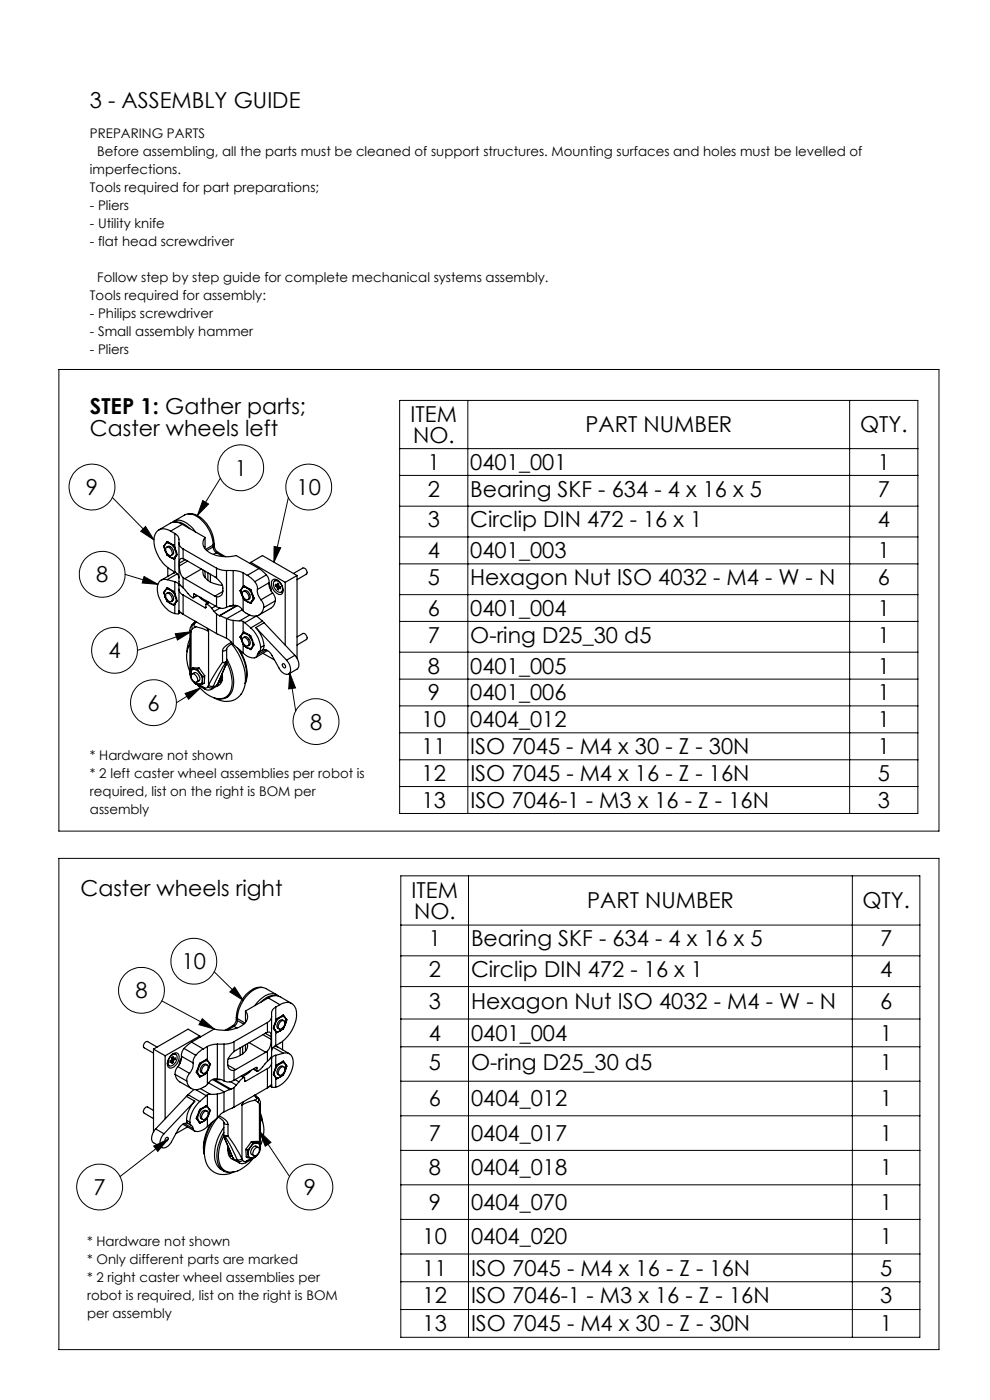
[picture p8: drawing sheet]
<svg xmlns="http://www.w3.org/2000/svg" width="210mm" height="297mm" viewBox="0 0 210 297" stroke-linecap="round" stroke-linejoin="round" font-family="sans-serif">
<g fill="none" stroke="#000" stroke-width=".25">
<path d="M34.7 115.9l.2 .4M34.8 115.9l.3 1M34.8 115.8l-.1 .1M35 115.6l-.3 .3M35.1 115.5a1.47 1.47 0 0 0 0 1.4M35.1 116.9a2.22 2.22 0 0 0 1 1.3M35.1 115.5l-.3 .4M35.1 116.9l.4 .9M35.1 115.4l.4-.5 1.4 .8M35.2 116.2a1.04 1.04 0 0 1 1.3 1.3 .57 .57 0 0 1-.5 .4 .57 .57 0 0 1-.5-.5l-.4-.6zM35.3 117.4l.2 .4M35.3 116.1a1.05 1.05 0 0 1 1.2 .1 1.05 1.05 0 0 1 .3 1.1l-.5 .5"/>
<path d="M35.5 117.8l.3 .2M35.5 117.8l.6 .4M35.5 117.8h.1M36.1 115.4a.7 .7 0 0 0-1 .1M36.1 115.4l.9 .9 .2 .4M36.1 115.4l.8 .3M36.1 115.4l-.6-.5-.4 .6M36.1 118.2l.8 .4M36.2 112.7a2.15 2.15 0 0 0-2.5-.3 2.15 2.15 0 0 0-1 2.3 7.9 7.9 0 0 0 4.4 6.7M36.2 112.7l.9 .5M36.4 118.4l.5 .2 .2-.2M36.5 110.8a2.41 2.41 0 0 1 3.3 .3l1.1 1 .6 .8"/>
<path d="M36.9 110.6l2.3-1.3a3.2 3.2 0 0 1 3.6 1.1 7.6 7.6 0 0 1 2.4 5.2M36.9 115.7l.2 .4M37 115.8l.2 .9M37 118.5l-.1 .1M37.1 113.2a1.42 1.42 0 0 1 .9 1.2v9.1l.2 .6 .6 .6M37.1 116.1l.5 1.5M37.1 113.2v2.9M37.1 118.4v3M37.1 110.8a3.7 3.7 0 0 1 3.2 1.3M37.2 116.7l.3 .5M37.2 116.7a1.47 1.47 0 0 1 0 1.4M37.2 118.1a.72 .72 0 0 1-1.1 .1"/>
<path d="M37.2 118.1l-.3 .5M37.6 117.6l-.5 .8M37.6 117.6l-.4 .5M38 115.2a1.42 1.42 0 0 0 .8 1.2M38.1 119.4v.6M38.7 111.2l-1.2-.4h-1l-2.8 1.6M38.7 111.2l-2.5 1.5M38.7 111.2l4.8 2.8M38.8 118.5l7.1 4.1M38.8 118.5h-.3l-.3 .2-.1 .7M38.8 116.4l7.1 4.1M38.8 116.4v2.1"/>
<path d="M39.3 118.7l-1.2 .7M39.8 119l-1.7 1M39.9 109a4.5 4.5 0 0 1 4.2 2.5 7.3 7.3 0 0 1 1.3 3.9M43.5 114a2.07 2.07 0 0 0 1 3.3 7.8 7.8 0 0 0 5.6 .6l4.8 2.7M43.5 114l-.1 2.2M45.2 116a1.6 1.6 0 0 0 .7 1.3M45.2 115.6v.4M45.2 115.6l-1.6 1M45.2 116l-1.3 .8M45.4 115.7a1.74 1.74 0 0 0 .9 1.5M45.4 115.4l-.2 .2M45.4 115.7l-.2 .3"/>
<path d="M45.4 115.4v.3M45.9 117.3l1.4 .8M45.9 117.3l-.6 .3M46.3 117.2l-.4 .1M46.3 117.2l1.5 .9M53.2 119.3l7.3 4.2M53.2 119.3l2.5-1.4 7.3 4.2M53.2 119.3l-.2 .3M34.7 125.7l.2 .4M34.8 125.6l-.1 .1M35 126.7l.6 .9 .5 .4M35 126.7l.5 .8"/>
<path d="M35.1 125.3a1.6 1.6 0 0 0-.1 1.4M35.1 125.3a1.05 1.05 0 0 0-.1 1.4M35.2 126a.78 .78 0 0 1 1.2 .6 .55 .55 0 0 1 .1 .7 .55 .55 0 0 1-.7 .2 1.3 1.3 0 0 1-.6-1.5zM35.3 127.2l.2 .4M35.3 125.9a1 1 0 0 1 1.1 .1 1 1 0 0 1 .4 .9l-.1 .5-.4 .2M35.5 123a1.57 1.57 0 0 0-2.1 1.7 5.7 5.7 0 0 0 3.7 5.5M35.5 123l1.6 .4M35.5 127.6l.3 .2M35.5 124.7l-.4 .6M35.5 127.5l.6 .5M35.5 127.6h.1M35.6 124.7l.5 .5"/>
<path d="M35.6 120.4v1.9M36.1 125.2l.8 .3M36.1 125.2l.7 .5 .4 .8M36.1 125.2a.7 .7 0 0 0-1 .1M36.1 128l.8 .4M36.5 128.2l.4 .2 .2-.2M36.9 125.5l.2 .4M36.9 125.5l-1.4-.8-.8 1M37 125.6l.2 .9M37 128.3l-.1 .1M37.1 121.4a1.42 1.42 0 0 1 .9 1.2M37.1 125.9l.5 1.6"/>
<path d="M37.1 123.4l.7 .4 .2 .3M37.1 123.4v2.5M37.1 128.2v2M37.1 121.4l-.4 .2M37.1 121.4l-.1 .1M37.2 126.5l.3 .5M37.2 126.5a1.47 1.47 0 0 1 0 1.4M37.2 127.9a.72 .72 0 0 1-1.1 .1M37.2 127.9l-.3 .5M37.3 121.5l-3.1 1.6M37.6 127.5l-.5 .7M37.6 127.5l-.4 .4"/>
<path d="M37.6 121.7l-2.1 1.3M38 125a1.32 1.32 0 0 0 .8 1.2M38 124.1v5.5M38 129.6l.8 .7M38 129.8l-.1 .4h-.8M38 129.6v.2M38.1 120a3.7 3.7 0 0 0 .7 2.5M38.1 129.7l-.1 .1M38.1 124l-.1 .1M38.3 129.9l-.4 .3M38.8 124.7l1.6 1.7 .5 .4 .2-.1M38.8 122.5l.4 .3"/>
<path d="M38.8 122.5v2.2M38.8 126.2v4.1M38.8 130.3l7.1 4.1M38.8 126.2l4.7 2.7M39.2 122.8l6.4 3.7M40.3 135.5l-.4 1.1-.2 1.7M40.3 136.7a6.1 6.1 0 0 0 0 5.9M40.3 136.6l-.4 .8M40.3 133.7l.2 .3M40.3 133.7v9.2M40.5 134v8.3M40.7 132.6l-.3 .5-.1 .6"/>
<path d="M40.8 133.4l-.3 .6M40.9 132.5l.6-.7-.8 .8M40.9 132.5l-.2 .3 .1 .6M40.9 132.5l-.2 .1M41.1 126.1v.6M41.2 126l-.1 .1M41.2 126l4.7 2.7M41.3 132.3l-.2 .4 .4 .3M41.3 132.3l-.4 .2M41.5 133l1.6 .4 1.1 .5M41.5 133l-.7 .4M41.6 131.9l-.3 .4"/>
<path d="M41.8 126.3l-.7 .4M41.8 126.4l-.8 .4M42.3 126.6l.6 .6 1.2 .7M42.5 126.7v.1M42.7 126.8l-.2 .1M42.7 120.7l-3.5 2.1M42.8 126.9l-.1 .1M43.1 120.9a2.51 2.51 0 0 0 1.8 2.7l2.3 .6M43.5 121.2v1.2M43.7 128.8l-.2 .1M43.9 128.1l-.2 .1v.6M43.9 128.1l1 .9"/>
<path d="M44 133.3l.2 .6M44.1 121.5v1.6M44.1 127.7v.2M44.2 127.7v.1M44.2 133.9v11.4M44.3 127.8l-.6 .3M44.4 127.8l-.5 .3M44.6 121.8v1.7M44.9 129l.5 .7M45.4 129.7l.5 .5M45.6 126.5l.3 .1M45.7 128.6l-.8 .4"/>
<path d="M45.9 120.5l1.3 .5h.8M45.9 122.6a2.68 2.68 0 0 1 1.1 3.7l-.4 .2-.7 .1M45.9 128.7l.2 .1a2.24 2.24 0 0 0 1.9 .1v-.1M45.9 134.4l2.1 1M45.9 130.2l.7 .4M45.9 120.5v2.1M45.9 126.6v2.1M45.9 130.2v4.2M46.6 130.6h.1M46.6 130.6l1.4 .6M46.6 129l-1.2 .7M47.2 138.1v2.4"/>
<path d="M47.3 125.5l-1.7 1M48 131.2h.1M48 135.4l1.5 1.3M48 121h1.5M48 121v7.8M48 131.2v4.2M48.1 139.8a7.8 7.8 0 0 1 .9 7.3 2.46 2.46 0 0 1-2.9 1.1M48.1 137.7l-.4 .4h-.5M48.1 137.7v2.8M48.1 131.2l1.4 .4M49.1 136.3l-1.3 .8-.5 .6-.1 .4M49.1 136.6a11.3 11.3 0 0 1 2.8 9.1 4 4 0 0 1-5.8 2.7l-.8-.4"/>
<path d="M49.3 136.5a1.87 1.87 0 0 0-1.2 1.2M49.5 121l.8 .1 1.3 .4M49.5 128.4a2.05 2.05 0 0 1 2.1 1.2M49.5 128.4l-1.5 .4M49.5 136.7l2.1 1.8M49.5 131.6l1.4 .1M49.5 121v7.4M49.5 131.6v5.1M50.2 128.5h-1.5M50.3 128.5l-3.7 2.1M50.3 137.4a9.1 9.1 0 0 1 1.7 7.5v.1a7.5 7.5 0 0 0-1.1-6.9l-.1-.3M50.9 131.7l.7 .1"/>
<path d="M50.9 125.3l.3 .7M50.9 135.1l.3 .6M51.1 125.2l-.2 .1M51.2 135v.5l.3 1.1M51.2 135l-.1 .5M51.2 135l-.3 .1M51.3 134.7l-.4 .4M51.3 136l.2 .6M51.3 126.3a2.28 2.28 0 0 0 1.1 1.3M51.3 124.8a1.55 1.55 0 0 0 0 1.5M51.3 124.8l-.2 .5 .2 1M51.3 126.3l.5 .8"/>
<path d="M51.3 134.4l-.1 .6M51.4 129.4l-3.3 1.8M51.5 125.6a1.04 1.04 0 0 1 1.3 1.3 .57 .57 0 0 1-.5 .4 .57 .57 0 0 1-.6-.5l-.3-.7zM51.5 135.4a.78 .78 0 0 1 1.2 .6 .56 .56 0 0 1 .1 .7 .56 .56 0 0 1-.7 .2 1.36 1.36 0 0 1-.6-1.5zM51.5 136.6l.6 .6 .7 .3M51.5 134.3l.5 .1M51.5 136.6a1.45 1.45 0 0 0 1.3 .9M51.6 124.5l-.7 .8M51.6 138.5a2.23 2.23 0 0 0 2.8 .8l.2-.4M51.6 131.8l.3 .3M51.6 121.5v3M51.6 131.8v2.5l.1-.2 .7 .3"/>
<path d="M51.6 124.5l.1-.3 1.5 .9M51.6 121.5l.9 .6M51.6 125.5a.94 .94 0 0 1 1 0 .94 .94 0 0 1 .5 .9l-.1 .5-.4 .3M51.6 135.3a.87 .87 0 0 1 1.4 .6l.1 .6-.5 .5M51.7 127.2l-.1-.4v2.8M51.7 137l-.1-.4v1.9M51.7 127.2l.3 .1M51.7 137l.3 .2M51.8 127.1l.6 .5M51.8 127.1l-.1 .1M51.8 136.9l-.1 .1M51.9 132.1l1.3 1.1"/>
<path d="M52 134.4a.62 .62 0 0 0-.8 .6M52 134.4a1.96 1.96 0 0 1 1.2 1M52 134.4l.6 .1M52.4 124.7l.8 .4M52.4 124.7l-.6-.4-.5 .5M52.4 124.7a.78 .78 0 0 0-1.1 .1M52.4 124.7l.9 1 .1 .4M52.4 127.6l.8 .3M52.5 122.1l1.5 1.3M52.8 137.5l.6 .1M52.8 137.6l.4 .2 .1-.2M52.9 134.7l.3 .7"/>
<path d="M52.9 134.7l.3 .2 .3 .8M53 130.5l-2.1 1.2M53.2 133.2a6.4 6.4 0 0 1 2.1 4.1M53.2 135.4l.3 .6 .1 1M53.2 135.4l.5 .6M53.2 125.1l.7 1.9-.7 1-.4-.2M53.2 125.2l.2 .9M53.3 127.9h-.1M53.4 126.1a1.55 1.55 0 0 1 0 1.4M53.4 127.5a.75 .75 0 0 1-1 .1M53.4 126.1l.5 .8M53.4 127.5l-.2 .4"/>
<path d="M53.6 137v.5M53.6 137a.62 .62 0 0 1-.8 .5M53.8 136.4l.1 .4-.3 .4M53.8 136.3l-.2 .7M53.9 126.9l-.5 .6M54 123.4a2.3 2.3 0 0 1 .6 1.7M54.3 133.1a6.6 6.6 0 0 1 1.7 3.8M54.3 133.1l6.5 6.9M54.6 125.1a2.77 2.77 0 0 0 .8 2.1M54.9 120.6l1.6 1.4M54.9 138.3l-.3 .6M54.9 120.6l-2.4 1.5"/>
<path d="M55.3 137.3l-.1 .6-.3 .4M55.4 127.2a1.96 1.96 0 0 1 .5 1.7M55.6 137.9a1.6 1.6 0 0 1 2.1 1.2l1.5 2.6a1.54 1.54 0 0 0 2.2 1.1 2.34 2.34 0 0 0-.6-2.8M55.6 137.9l-.7 .4M55.7 131.8l.3 .3M55.7 131.8l-2.5 1.4M55.7 131.8l-1.3-1.1-2.5 1.4M55.8 138.6l2.4 1.4M55.9 128.9a2.05 2.05 0 0 1-1.3 1.7 2.05 2.05 0 0 1-2.1-.4l-.9-.6M56 136.9l-.1 .6-.3 .4M56 136.9l-.7 .4M56 132.1l-1.7 1"/>
<path d="M56 132.1l6.5 6.9M56.4 137.9l-1.8 1M56.5 122a2.44 2.44 0 0 1 .6 1.6M56.5 122l-2.5 1.4M56.8 138l-2.6 1.5M57 123.8l.6 1.6M57.1 123.6a2.77 2.77 0 0 0 .7 2.2M57.1 123.6l-2.5 1.5M57.4 124.7v.5M57.5 125.3v.1M57.7 123.1a1.07 1.07 0 0 1 1.7 .4 1.93 1.93 0 0 1 .4 2.5 1.82 1.82 0 0 1-2.2-1.6v-.9zM57.8 125.8a2.27 2.27 0 0 1 .6 1.7"/>
<path d="M57.8 125.8l-2.4 1.4M58.2 123.3a1.4 1.4 0 0 1 1.7 1.4 .68 .68 0 0 1-.3 .9 .68 .68 0 0 1-.9-.3 1.66 1.66 0 0 1-.5-2zM58.4 127.5l-.2 .7-.5 .6-2.7 1.7M58.4 124.3l.3 .2M58.4 127.5l-2.5 1.4M58.7 124.5l.1 .1M58.7 124.1l-.3-.1v.3M58.8 124.1v-.3l.3 .1 .1 .5M58.8 124.1h-.1M58.8 124.1l.3-.1-.4 .1M58.8 124.6v.4M59 123.2l-.4-.1-.3 .1"/>
<path d="M59.1 124.3l-.4 .2M59.1 124.7v.4l-.3-.1M59.1 124.1l-.7 .2M59.2 124.7h-.1M59.2 124.7l.2-.2-.3 .2M59.2 124.4l-.4 .2M59.2 124.4l.3 .2v.3l-.3-.2M59.3 124.5l-.5 .5M60.1 125.1l-.4 .5M60.5 123.5v13.4M62.2 121.7l2-1.2a.88 .88 0 0 1 .8 1.3l-2 1.2M62.5 139a2.21 2.21 0 0 1 .5 3l-1.8 1"/>
<path d="M62.5 139l-1.7 1M63 135.1l1.2-.7a.84 .84 0 0 1 .8 1.3l-2 1.1M63 122.1l-2.5 1.4M63 122.1v17.5M40.3 142.9a2.61 2.61 0 0 0 1.3 2.2M40.3 142.9l.2 .3M40.5 142.8v.6M40.5 142.8v.7M40.6 143.1a1.05 1.05 0 0 1 1.3 1.3 .56 .56 0 0 1-.5 .4 .56 .56 0 0 1-.5-.5l-.4-.7zM40.6 141.9l.6 .1M40.6 141.9l-.1 .9M40.7 143a1.04 1.04 0 0 1 1.2-.1 1.04 1.04 0 0 1 .5 1l-.1 .5-.6 .3"/>
<path d="M40.9 141.7h1.3l1.2 1.7M41 141.7l-.4 .2M41.2 142a.73 .73 0 0 0-.7 .8M41.2 142a1.68 1.68 0 0 1 1.2 .8M41.3 144.7l.5 .4 .4 .1-.5-.1zM41.4 144.8l.2 .3M41.6 145.1l1.8 1.1M41.9 141.9l.5 .9M41.9 141.9l-.7 .1M42.1 145.2l1.2 .6M42.3 141.7l-.4 .2M42.4 142.8l.3 .6 .2 1"/>
<path d="M42.4 142.8l.7 .7M42.9 144.4l.1 .7M42.9 144.4a.68 .68 0 0 1-.7 .8M43 145.1l-.8 .1M43.1 143.5l-.2 .9M43.3 145.8l.1 .4M43.3 144.9l-.3 .2M43.4 146.2l.7 .2 .7-.1M43.4 143.4l-.3 .1M43.4 143.4l-.2 1.6M44.1 145.7a.51 .51 0 0 1-.8 .1M44.1 145.7a.86 .86 0 0 0 1 .2"/>
<path d="M44.2 145.3a.86 .86 0 0 0 1.1 .3M44.2 145.3l-.1 .4M45.1 145.9l-.3 .4M45.3 145.6l-.2 .3M46 145.6l-1.2 .7M46.1 145.3l-.1 .1M46.1 145.3l-1 .6M46.1 145.2l-.1 .2M46.1 145.2l.1 .1M46.1 145.2v.1M46.2 145.3l-.3 .3M46.2 145.3l-.2 .1"/>
<path d="M46.8 144.7l-.4 .1M46.8 144.1l-.2 .1M47 143.3l.1 .2M47.1 143v.3l-.1-.1M47.1 142.9a2.08 2.08 0 0 1-1.1 2.7M47.1 144.3l-.8 .6M47.1 143.5l-.3 .1M47.2 140.5l-1.4 2.2-1.6 2.6M47.2 140.5h.7M47.2 143.6l-.7 .8M47.2 143.5h-.1M47.9 140.4l-.7 .1"/>
<path d="M47.9 140.5l-1.3 2.2-1.3 2.9M47.9 140.4v.1M47.9 140.5a.37 .37 0 0 1-.1 .7l.1-.1M47.9 140.4l.2 .1M47.9 141.1l-1.8 4.2M48.1 140.5l-.2 .6M48.1 140.5a7.8 7.8 0 0 1 .7 6.4 2.72 2.72 0 0 1-4 .9l-1.3-.9-1.6-1.6M48.5 147.7l-.4 .3M60 140.8a.52 .52 0 0 1 .5 .3 .52 .52 0 0 1-.1 .6 .64 .64 0 0 1-.4-.9zM42.4 219.8l-2.5-1.5-7.3 4.3M42.4 219.8l-7.4 4.2M42.4 219.8l.1 .2"/>
<path d="M49.3 217.7h.3M49.3 217.7l-1.6 .9M49.6 217.7l-1.4 .8M49.6 217.7l.7 .4M50.1 216.2a1.88 1.88 0 0 1-.8 1.5M50.1 215.8l.2 .3M50.1 216.2l.2 .3M50.1 215.8v.4M50.3 216.5a1.38 1.38 0 0 1-.7 1.2M50.3 216.1v.4M50.3 216.1l1.7 .9M50.3 216.5l1.4 .8"/>
<path d="M52.1 214.5a2.06 2.06 0 0 1-1.1 3.2 7.6 7.6 0 0 1-5.6 .6l-4.8 2.8M52.1 214.5l.1 2.2M55.7 209.5a5 5 0 0 0-4.8 3.3l-.6 1.5-.2 1.5M55.8 219.5l1.7 1M56.3 219.2l1.2 .7M56.7 219l-7.1 4.1M56.7 219l.4-.1 .3 .2 .1 .8M56.7 216.9l-7.1 4.1M56.7 216.9v2.1M56.9 211.7l1.2-.5 1 .1 2.8 1.6M56.9 211.7l-4.8 2.8M56.9 211.7l2.5 1.4"/>
<path d="M57.5 219.9v.6M57.6 215.7a1.61 1.61 0 0 1-.9 1.2M58 218.1l.4 .5M58.4 218.6a.7 .7 0 0 0 1 .1M58.4 217.1a1.55 1.55 0 0 0 0 1.5M58.4 218.6l.2 .4M58.4 217.1l-.3 .5M58.5 211.2a3.6 3.6 0 0 0-3.2 1.4M58.5 213.6a1.42 1.42 0 0 0-.9 1.3v9l-.2 .6-.7 .7M58.5 216.6l-.4 1a1.22 1.22 0 0 0 .4 1.3M58.5 213.6v3M58.5 218.9v2.9"/>
<path d="M58.5 218.9l.1 .2 .4-.2M58.6 219h.1M58.6 216.2l-.2 .9M58.7 211l-2.3-1.3a3.3 3.3 0 0 0-3.7 1.2 8 8 0 0 0-2.4 5.2M59 211.3a2.48 2.48 0 0 0-3.2 .3l-1.2 1-.5 .7M59.4 213.1a2.14 2.14 0 0 1 2.5-.2 2.14 2.14 0 0 1 1 2.3 7.9 7.9 0 0 1-4.4 6.6M59.4 213.1l-.9 .5M59.4 215.8l.6-.5 .5 .6M59.4 215.8l-.7 .3M59.4 215.8a.7 .7 0 0 1 1.1 .1M59.4 215.8l-.6 .6-.4 .7M59.4 218.7l-.8 .3"/>
<path d="M59.6 216.7a.55 .55 0 0 1 .8 0 .55 .55 0 0 1 0 .7 .97 .97 0 0 1-1.2 .8 1.22 1.22 0 0 1 .4-1.5zM60 218.2l-.6 .5M60 218.2l.1 .1M60.1 218.3l-.3 .1M60.2 216.6a.98 .98 0 0 0-1 0 .98 .98 0 0 0-.5 .9l.1 .5 .4 .3M60.3 217.8l-.2 .5M60.4 215.8l-.3-.5-1.5 .9-.1 .4M60.5 215.9a1.47 1.47 0 0 1 0 1.4M60.5 217.3l-.5 .9-.6 .5M60.5 215.9l.2 .5-.2 .9M60.5 217.3l-.5 .9M60.5 215.9l.4 .5"/>
<path d="M60.7 216.3l.2 .1M60.9 216.4l-.2 .4M32.6 235.6l-1.3-.8a.85 .85 0 0 0-.7 1.3l2 1.2M32.6 222.6l2.4 1.4M32.6 222.6v17.5M33 239.5a2.21 2.21 0 0 0-.4 2.9l1.7 1M33 239.5l1.8 1M33.3 222.1l-2-1.1a.85 .85 0 0 0-.7 1.3l2 1.1M35 224v13.3M35.5 225.5l.4 .6M36.2 224.2a.73 .73 0 0 1 .7-.6 .73 .73 0 0 1 .7 .6 1.82 1.82 0 0 1-1.6 1.9 1.2 1.2 0 0 1 0-1.7zM36.2 223.9a.97 .97 0 0 1 1.8 0 2.37 2.37 0 0 1-2 2.7 1.53 1.53 0 0 1 0-2.4z"/>
<path d="M36.3 224.9l.4 .5M36.4 225.2h.1M36.4 225.2l-.2-.2 .3 .2M36.4 224.8l.3 .3M36.4 224.8l.4 .1M36.5 225.2v.4l.2-.2M36.5 224.6l.6 .1M36.6 223.6h.4l.3 .1M36.7 224.6h.1M36.7 224.6v-.4l-.2 .2-.1 .5-.3 .1v.4l.3-.2M36.7 224.6l-.2-.2 .3 .2M36.7 225.1v.3"/>
<path d="M36.8 224.6l.3-.2v.3M36.8 224.9l-.1 .2M37.1 227.9l.3 .8 .4 .6 2.8 1.6M37.1 227.9l2.5 1.4M37.1 224.7l-.3 .2M37.7 226.3a2.44 2.44 0 0 0-.6 1.6M37.7 226.3l2.5 1.4M38.2 225.1v.5M38.5 224.1a3 3 0 0 1-.8 2.2M38.5 224.1l2.5 1.4M38.5 224.3l-.5 1.6M38.8 238.5l2.5 1.4"/>
<path d="M39.1 222.4a2.44 2.44 0 0 0-.6 1.7M39.1 222.4l2.4 1.5M39.1 238.3l1.9 1.1M39.5 232.6l1.8 1M39.5 232.6l-6.5 6.9M39.6 237.7l.3 .6M39.6 237.7l.7 .4M39.6 229.3a2.1 2.1 0 0 0 3.5 1.4l.9-.7M39.8 239.1l-2.5 1.4M39.9 238.3a1.73 1.73 0 0 0-2.1 1.3l-1.4 2.6a1.6 1.6 0 0 1-2.2 1.1 2.34 2.34 0 0 1 .6-2.8M39.9 238.3l.7 .5M39.9 232.2l-.4 .4"/>
<path d="M39.9 232.2l2.5 1.5M40.2 227.7a2.14 2.14 0 0 0-.6 1.6M40.3 238.1l.3 .7M40.6 238.8l.4 .6M40.6 221.1l-1.5 1.3M40.6 221.1l2.5 1.4M41 225.5a2.79 2.79 0 0 1-.8 2.2M41.1 231.1l-1.2 1.1M41.3 233.6a6.3 6.3 0 0 0-1.7 4.1M41.3 233.6l-6.5 6.9M41.5 223.9a2.29 2.29 0 0 0-.5 1.6M41.6 231.2l2.1 1.2"/>
<path d="M41.6 227.4l.5 .6M41.6 237.2l.5 .6M42.1 226.6l-.4 .7M42.1 228a.7 .7 0 0 0 1.1 .1M42.1 226.6a1.47 1.47 0 0 0 0 1.4M42.1 228l.3 .4M42.1 236.4l-.4 .7M42.1 237.8a.7 .7 0 0 0 1.1 .1M42.1 236.4a1.47 1.47 0 0 0 0 1.4M42.1 237.8l.3 .4M42.3 228.4h.1M42.3 238.2h.1"/>
<path d="M42.3 225.6l-.2 1M42.3 235.4l-.2 1M42.4 233.7a6.4 6.4 0 0 0-2.1 4.4M42.4 225.6l-.8 1.9 .8 1 .5-.3M42.4 235.4l-.8 1.8 .8 1.1 .4-.2M42.5 231l2.1 1.2M43.1 222.5l-1.6 1.4M43.1 226.2a.57 .57 0 0 1 .9-.3 .57 .57 0 0 1 .1 .9 .84 .84 0 0 1-1.3 .7v-.6zM43.2 225.2l-.7 .6-.4 .8M43.2 225.2a.7 .7 0 0 1 1 .1M43.2 225.2l-.8 .4M43.2 225.2l.6-.4 .4 .5"/>
<path d="M43.2 228.1l-.8 .3M43.2 235l-.8 .4M43.2 235a2.22 2.22 0 0 0-1.1 1.4M43.2 235a.7 .7 0 0 1 1 .1M43.2 235l.6-.5 .4 .6M43.2 237.9l-.8 .3M43.3 235.9a.55 .55 0 0 1 .8-.1 .55 .55 0 0 1 0 .8 .97 .97 0 0 1-1.2 .8 1.22 1.22 0 0 1 .4-1.5zM43.7 232.4l-1.3 1.3M43.8 227.6l-.6 .5M43.8 227.6h.1M43.8 237.4l.1 .1M43.9 227.6l.1-.3v2.7"/>
<path d="M43.9 237.5l.1-.4v1.9M43.9 227.6l-.4 .3M43.9 237.5l-.4 .1M44 226a.87 .87 0 0 0-1-.1 .87 .87 0 0 0-.5 .8v.6l.5 .4M44 235.7a1.02 1.02 0 0 0-1.3 .5 1.02 1.02 0 0 0 .3 1.3M44 224.9l.7 .9M44 232.3l-.3 .1M44 239a2.43 2.43 0 0 1-2.8 .9l-.2-.5M44 234.7l.7 .9M44 222l-.9 .5M44 222v2.9M44 232.3v2.4"/>
<path d="M44 224.9l-.1-.2-1.5 .9M44 234.7l-.1-.2-1.5 .9M44.2 225.3a1.47 1.47 0 0 1 0 1.4M44.2 226.7a2.22 2.22 0 0 1-1 1.4M44.2 225.3l.1 .1a1.02 1.02 0 0 1-.1 1.3M44.2 226.7l-.4 .9M44.2 236.5l-.4 .8-.6 .6M44.2 235.1a1.47 1.47 0 0 1 0 1.4M44.2 235.1a1.01 1.01 0 0 1 0 1.4M44.2 236.5l-.4 .9-.6 .5M44.2 229.7l3.4 1.9M44.4 235.5l.3 .1"/>
<path d="M44.5 225.7l.2 .1M44.6 232.2l-.6 .1M44.7 225.8l-.4 .7M44.7 235.6l-.4 .7M44.8 238.2a8.9 8.9 0 0 0-1.4 6.7M45.1 229l3.7 2.1M45.2 237.9a9.9 9.9 0 0 0-1.9 6.8M46.1 221.5l-.8 .1-1.3 .4M46.1 228.9a2.1 2.1 0 0 0-2.1 1.1M46.1 228.9l1.4 .4M46.1 232.1l-1.5 .1M46.1 237.1l-2.1 1.9"/>
<path d="M46.1 221.5h1.4M46.1 221.5v7.4M46.1 232.1v5M46.2 237h.1a1.76 1.76 0 0 1 1.2 1.1M46.3 237a11.2 11.2 0 0 0-2.8 9 4 4 0 0 0 6.1 2.6M46.5 236.7l1.3 .9 .5 .5 .1 .4M46.8 229l-1.4-.1 3.6 2.2M47.5 239.2a8.9 8.9 0 0 0-1.7 7.5l.7 1.1 .9 .6M47.5 238.1l.2 .3 .7 .1M47.5 238.1v2.8M47.5 231.7l-1.4 .4M47.5 235.9l-1.4 1.2"/>
<path d="M47.5 221.5v7.8M47.5 231.7v4.2M47.6 231.6l-.1 .1M48.3 226l1.7 .9M48.4 238.5v2.5M48.8 231.1l-1.2 .5M48.9 229.5l1.2 .7M49 231.1h-.2M49.6 221l-.9 .4-1.2 .1M49.6 223.1a2.73 2.73 0 0 0-1 3.6l.4 .3 .6 .1M49.6 229.2l-.2 .1a1.88 1.88 0 0 1-1.8 0h-.1M49.6 230.7l-.6 .4"/>
<path d="M49.6 234.9l-2.1 1M49.6 221v2.1M49.6 227.1v2.1M49.6 230.7v4.2M49.8 229l.9 .5M50 226.9l-.4 .2M50.1 230.2l-.5 .5M50.7 229.5l-.6 .7M50.9 222.3v1.6M51.2 228.3l.5 .3M51.3 228.2l.5 .4M51.3 234.4v11.4"/>
<path d="M51.4 228.2v.1M51.4 228.1v.2M51.5 222v1.6M51.6 233.7l-.3 .7M51.7 228.6l.2 .1v.6M51.7 228.6l-1 .9M51.9 229.3l.2 .1M52.1 221.6v1.3M52.5 221.4a2.5 2.5 0 0 1-1.8 2.6l-2.3 .6M52.8 227.3v.2M52.8 221.2l3.6 2M52.9 227.3h.2"/>
<path d="M53.1 227.2v.1M53.3 227l-.6 .6-1.2 .8M53.7 226.8l.8 .5M53.8 226.8l.7 .4M53.9 232.4l.4 .4M54 233.4l-1 .3-1.7 .7M54 233.4l.8 .4M54.3 232.8l.1 .4-.4 .2M54.3 232.8l.4 .2M54.3 226.4l.2 .2M54.3 226.4l-4.7 2.8M54.5 226.6v.6"/>
<path d="M54.7 233l-.6-.7 .8 .8M54.7 233l.4 .4 .1 .8M54.7 233l.2 .3-.1 .5M54.8 233.8l.2 .7M55 234.5v8.2M55.2 236.2l.5 1.9M55.2 237.2a6.1 6.1 0 0 1 0 5.8M55.2 237.1l.5 .8M55.2 234.2l-.2 .3M55.2 234.2v9.2M56.4 223.2l-6.4 3.7M56.7 225.2l-1.5 1.7-.6 .4-.1-.1"/>
<path d="M56.7 223l-.3 .2M56.7 223v2.2M56.7 226.7v4.1M56.7 226.7l-4.6 2.7M56.7 230.8l-7.1 4.1M57.3 230.4l.4 .2M57.4 224.4l.2 .1M57.5 220.5v.4a3.1 3.1 0 0 1-.8 2.1M57.5 230.2l.1 .1M57.6 224.5v5.5M57.6 225.5a1.63 1.63 0 0 1-.9 1.2M57.6 230l-.9 .8"/>
<path d="M57.6 230.3v.3h.9M57.6 230v.3M58 222.2l2.1 1.2M58 227.9l.5 .8M58 227.9l.4 .5M58.3 221.9l.6 .2 2.5 1.5M58.4 226.9l-.3 .6M58.4 228.4a.78 .78 0 0 0 1 .1M58.4 226.9a1.55 1.55 0 0 0 0 1.5M58.4 228.4l.2 .4M58.5 221.8a1.32 1.32 0 0 0-.9 1.2M58.5 223.9l-.5 .2-.4 .4"/>
<path d="M58.5 226.4l-.5 1.5M58.5 223.9v2.5M58.5 228.7v1.9M58.6 228.8h.1M58.6 222l-.1-.2 .3 .3M58.6 226.1l-.2 .8M58.6 226l-.1 .4M59.1 228.6l-.5 .3-.1-.2M59.4 225.6a2.28 2.28 0 0 0-1 1.3M59.4 225.6a.74 .74 0 0 1 1.1 .1M59.4 225.6l-.8 .4M59.4 225.6l.6-.5 .5 .6"/>
<path d="M59.4 228.5l-.8 .3M59.6 226.5a.48 .48 0 0 1 .7-.2 .48 .48 0 0 1 .1 .7 1.07 1.07 0 0 1-1.2 1 1.22 1.22 0 0 1 .4-1.5zM59.9 220.9v1.8M60 228l-.6 .5M60 228l.1 .1M60.1 223.4a1.6 1.6 0 0 1 2.1 1.9 5.8 5.8 0 0 1-3.7 5.3M60.1 223.4l-1.6 .5M60.1 228.1l-.4 .2M60.2 226.3a1.03 1.03 0 0 0-1.1 .1 1.03 1.03 0 0 0-.4 1.1l.1 .3 .4 .3M60.3 227.7l-.2 .4M60.4 225.6l-.3-.5-1.5 .9M60.5 225.7a1.55 1.55 0 0 1 0 1.5"/>
<path d="M60.5 227.2l-.4 .7-.7 .6M60.5 225.7a1.08 1.08 0 0 1 0 1.5M60.5 227.2l-.5 .8M60.5 225.7l.4 .5M60.7 226.1l.2 .1M60.9 226.2l-.2 .4M35.1 241.5l.4-.2a.5 .5 0 0 1 .1 .6 .5 .5 0 0 1-.6 .2zM47.5 240.9l.2 .6M47.5 240.9a7.7 7.7 0 0 0-.7 6.6 2.82 2.82 0 0 0 4.1 .7l1.8-1.4 1-1.1M47.5 240.2a8.2 8.2 0 0 0-1.1 7 2.51 2.51 0 0 0 3 1.5M47.7 241.5v.1M47.7 241.5l1.7 4.2"/>
<path d="M47.7 240.9l.7 .1M47.7 241h.7M47.7 241l1.3 2.2 1.3 2.8M47.7 240.9v.1M47.7 241l-.1 .2 .1 .4M47.7 240.9h-.2M47.7 241.6l1.8 4.2M48.4 241l1.4 2.1 1.5 2.7M48.4 244.1l.6 .7M48.4 243.3v.4M48.4 243.4a1.99 1.99 0 0 0 1.2 2.6l-.3-.3M48.4 244.8l.4 .4 .4 .1"/>
<path d="M48.5 243.6l-.1 .1M48.5 243.7l-.1 .2 .4 .2M48.7 244.6h.3M48.8 245.1l.4 .1M49.3 245.7l.2 .1M49.4 245.7h-.1M49.4 245.7l.1 .1M49.5 245.8h.1M49.5 245.8l.9 .5M49.6 246.1l1.2 .6M50.3 246l.1 .3M50.4 246.3l.4 .4"/>
<path d="M51.3 245.8a.92 .92 0 0 1-1 .2M51.3 245.8l.2 .3M51.5 246.1a.51 .51 0 0 0 .8 .2M51.5 246.1a.86 .86 0 0 1-1.1 .2M52.1 246.7l-.7 .2-.6-.2M52.1 243.8l.4 .2M52.2 245.4l.4 .2M52.3 246.3l-.2 .4M52.5 244l.1 .9M52.6 245.6h.7M52.6 244.9a.73 .73 0 0 0 .7 .7M52.6 244.9v.7"/>
<path d="M53.2 243.3l-.7 .7M53.2 243.3l-.4 .7-.2 .9M53.3 242.2l.4 .2M53.3 245.6l1-.5a.88 .88 0 0 1-1 .5zM53.5 245.6l-1.2 .7M53.7 242.4l-.5 .9M53.7 242.4l.7 .1M54 245.6l-1.9 1.1M54.2 245.3l-.2 .3M54.2 243.6a.5 .5 0 0 1 .7-.1 .5 .5 0 0 1 .1 .6 1.06 1.06 0 0 1-1.2 1 1.31 1.31 0 0 1 .4-1.5zM54.4 242.5l-.5 .1-.7 .7M54.4 242.5a.68 .68 0 0 1 .7 .7"/>
<path d="M54.5 242.1l.4 .3M54.7 242.2h-1.4l-1.2 1.6 .3 1.7M54.8 243.4l-.4-.2a1.16 1.16 0 0 0-1 1.7l.4 .3M54.9 242.4l-.5 .1M54.9 242.4l.2 .8M55.1 243.2l-.1 .6M55.1 243.2l-.1 .8M55.2 243.4a2.56 2.56 0 0 1-1.2 2.2M55.2 243.4l-.1 .3"/>
</g>
<g fill="none" stroke="#000" stroke-width=".21">
<path d="M12.5 78.4h186.7v97.9h-186.7zM84.8 84.9h109.9v87.7h-109.9zM84.8 95.2h109.9M99.2 84.9v87.7M180.2 84.9v87.7M23.8 105.5l8.9 9M29.8 112.7l1.1-1 1.8 2.8zM43 106.2l1.2 .7-2.3 2.5zM46.7 101.5l-4.8 7.9M58.1 115.9l1.4 .3-1.4 3.1zM61.2 105.5l-3.1 13.8M84.8 100.9h109.9"/>
<path d="M84.8 107.4h109.9M84.8 113.9h109.9M84.8 119.6h109.9M26.5 121.8l7 2.2M30.6 122.3l2.9 1.7-3.3-.3zM37.2 134.4l3.3-.4-2.9 1.8zM40.5 134l-11.3 4M84.8 126.1h109.9M84.8 131.8h109.9M84.8 138.4h109.9M39.3 147.1l3.2-1.1-2.5 2.3zM42.5 146l-5.1 3.1"/>
<path d="M61.5 142.8l1.2 3.1-1.5 .3zM61.5 142.8l1.2 8M84.8 144.1h109.9M84.8 149.8h109.9M84.8 155.5h109.9M84.8 161.2h109.9M84.8 166.9h109.9M12.5 182.1h186.7v104.2h-186.7zM85 185.8h110.1v97.9h-110.1zM85 196.2h110.1M99.4 185.8v97.9M180.8 185.8v97.9"/>
<path d="M34.3 212.3l11.1 6M42.9 216.1l2.5 2.2-3.2-.9zM45.4 206.2l6.2 6M48.8 210.4l1-1 1.8 2.8zM85 202.8h110.1M85 209.3h110.1M85 216.2h110.1M55 240l2.5 2.4-1.2 .8zM55 240l6.4 9.6M85 222.1h110.1M85 229.4h110.1M85 236.7h110.1"/>
<path d="M32.6 243.1l3.1-1.4-2.2 2.6zM35.7 241.7l-10.2 7.9M85 244h110.1M85 251.4h110.1M85 258.7h110.1M85 266h110.1M85 271.9h110.1M85 277.8h110.1"/>
<circle cx="51.1" cy="99.2" r="4.9"/>
<circle cx="19.5" cy="103.3" r="4.9"/>
<circle cx="65.5" cy="103.3" r="4.9"/>
<circle cx="21.7" cy="121.8" r="4.9"/>
<circle cx="24.3" cy="138" r="4.9"/>
<circle cx="32.5" cy="149.1" r="4.9"/>
<circle cx="67" cy="153.1" r="4.9"/>
<circle cx="30" cy="210.1" r="4.9"/>
<circle cx="41.1" cy="203.9" r="4.9"/>
<circle cx="21.1" cy="251.8" r="4.9"/>
<circle cx="65.7" cy="251.8" r="4.9"/>
</g>
<path d="M43 106.2l1.2 .7-2.3 2.5zM58.1 115.9l1.4 .3-1.4 3.1zM61.5 142.8l1.2 3.1-1.5 .3zM30.6 122.3l2.9 1.7-3.3-.3zM30.9 111.7l1.8 2.8-2.9-1.8zM39.3 147.1l3.2-1.1-2.5 2.3zM37.2 134.4l3.3-.4-2.9 1.8zM32.6 243.1l3.1-1.4-2.2 2.6zM55 240l2.5 2.4-1.2 .8zM42.9 216.1l2.5 2.2-3.2-.9zM48.8 210.4l1-1 1.8 2.8z" fill="#000"/>
<g font-size="4.7">
<text x="19.1" y="22.9">3 - ASSEMBLY GUIDE</text>
<text x="19.1" y="87.9">STEP 1: Gather parts;</text>
<text x="87.1" y="89.5">ITEM</text>
<text x="19.1" y="92.4">Caster wheels left</text>
<text x="87.6" y="94">NO.</text>
<text x="124.2" y="91.7">PART NUMBER</text>
<text x="182.4" y="91.7">QTY.</text>
<text x="49.8" y="100.9">1</text>
<text x="90.7" y="99.7">1</text>
<text x="99.8" y="99.7">0401_001</text>
<text x="186.2" y="99.7">1</text>
<text x="18.2" y="105">9</text>
<text x="62.9" y="105">10</text>
<text x="90.7" y="105.4">2</text>
<text x="99.8" y="105.4">Bearing SKF - 634 - 4 x 16 x 5</text>
<text x="186.2" y="105.4">7</text>
<text x="90.7" y="111.9">3</text>
<text x="99.8" y="111.9">Circlip DIN 472 - 16 x 1</text>
<text x="186.2" y="111.9">4</text>
<text x="90.7" y="118.4">4</text>
<text x="99.8" y="118.4">0401_003</text>
<text x="186.2" y="118.4">1</text>
<text x="20.4" y="123.5">8</text>
<text x="90.7" y="124.1">5</text>
<text x="99.8" y="124.1">Hexagon Nut ISO 4032 - M4 - W - N</text>
<text x="186.2" y="124.1">6</text>
<text x="90.7" y="130.7">6</text>
<text x="99.8" y="130.7">0401_004</text>
<text x="186.2" y="130.7">1</text>
<text x="90.7" y="136.3">7</text>
<text x="99.8" y="136.3">O-ring D25_30 d5</text>
<text x="186.2" y="136.3">1</text>
<text x="23" y="139.7">4</text>
<text x="90.7" y="142.9">8</text>
<text x="99.8" y="142.9">0401_005</text>
<text x="186.2" y="142.9">1</text>
<text x="90.7" y="148.6">9</text>
<text x="99.8" y="148.6">0401_006</text>
<text x="186.2" y="148.6">1</text>
<text x="31.3" y="150.8">6</text>
<text x="65.8" y="154.8">8</text>
<text x="89.4" y="154.3">10</text>
<text x="99.8" y="154.3">0404_012</text>
<text x="186.2" y="154.3">1</text>
<text x="89.4" y="160">11</text>
<text x="99.8" y="160">ISO 7045 - M4 x 30 - Z - 30N</text>
<text x="186.2" y="160">1</text>
<text x="89.4" y="165.7">12</text>
<text x="99.8" y="165.7">ISO 7045 - M4 x 16 - Z - 16N</text>
<text x="186.2" y="165.7">5</text>
<text x="89.4" y="171.4">13</text>
<text x="99.8" y="171.4">ISO 7046-1 - M3 x 16 - Z - 16N</text>
<text x="186.2" y="171.4">3</text>
<text x="17.1" y="190">Caster wheels right</text>
<text x="87.3" y="190.4">ITEM</text>
<text x="87.8" y="195">NO.</text>
<text x="124.6" y="192.7">PART NUMBER</text>
<text x="182.9" y="192.7">QTY.</text>
<text x="90.9" y="200.7">1</text>
<text x="99.9" y="200.7">Bearing SKF - 634 - 4 x 16 x 5</text>
<text x="186.7" y="200.7">7</text>
<text x="38.5" y="205.6">10</text>
<text x="90.9" y="207.2">2</text>
<text x="99.9" y="207.2">Circlip DIN 472 - 16 x 1</text>
<text x="186.7" y="207.2">4</text>
<text x="28.7" y="211.8">8</text>
<text x="90.9" y="213.9">3</text>
<text x="99.9" y="213.9">Hexagon Nut ISO 4032 - M4 - W - N</text>
<text x="186.7" y="213.9">6</text>
<text x="90.9" y="220.8">4</text>
<text x="99.9" y="220.8">0401_004</text>
<text x="186.7" y="220.8">1</text>
<text x="90.9" y="226.9">5</text>
<text x="99.9" y="226.9">O-ring D25_30 d5</text>
<text x="186.7" y="226.9">1</text>
<text x="90.9" y="234.7">6</text>
<text x="99.9" y="234.7">0404_012</text>
<text x="186.7" y="234.7">1</text>
<text x="90.9" y="242">7</text>
<text x="99.9" y="242">0404_017</text>
<text x="186.7" y="242">1</text>
<text x="90.9" y="249.4">8</text>
<text x="99.9" y="249.4">0404_018</text>
<text x="186.7" y="249.4">1</text>
<text x="19.9" y="253.5">7</text>
<text x="64.5" y="253.5">9</text>
<text x="90.9" y="256.7">9</text>
<text x="99.9" y="256.7">0404_070</text>
<text x="186.7" y="256.7">1</text>
<text x="89.6" y="264">10</text>
<text x="99.9" y="264">0404_020</text>
<text x="186.7" y="264">1</text>
<text x="89.6" y="270.6">11</text>
<text x="99.9" y="270.6">ISO 7045 - M4 x 16 - Z - 16N</text>
<text x="186.7" y="270.6">5</text>
<text x="89.6" y="276.5">12</text>
<text x="99.9" y="276.5">ISO 7046-1 - M3 x 16 - Z - 16N</text>
<text x="186.7" y="276.5">3</text>
<text x="89.6" y="282.4">13</text>
<text x="99.9" y="282.4">ISO 7045 - M4 x 30 - Z - 30N</text>
<text x="186.7" y="282.4">1</text>
</g>
<g font-size="2.8">
<text x="19.1" y="29.3">PREPARING PARTS</text>
<text x="20.6" y="33.2">Before assembling, all the parts must be cleaned of support structures. Mounting surfaces and holes must be levelled of</text>
<text x="19.1" y="37">imperfections.</text>
<text x="19.1" y="40.8">Tools required for part preparations;</text>
<text x="19.1" y="44.6">- Pliers</text>
<text x="19.1" y="48.4">- Utility knife</text>
<text x="19.1" y="52.3">- flat head screwdriver</text>
<text x="20.6" y="59.9">Follow step by step guide for complete mechanical systems assembly.</text>
<text x="19.1" y="63.7">Tools required for assembly:</text>
<text x="19.1" y="67.6">- Philips screwdriver</text>
<text x="19.1" y="71.4">- Small assembly hammer</text>
<text x="19.1" y="75.2">- Pliers</text>
<text x="19.1" y="161.2">* Hardware not shown</text>
<text x="19.1" y="165">* 2 left caster wheel assemblies per robot is</text>
<text x="19.1" y="168.9">required, list on the right is BOM per</text>
<text x="19.1" y="172.7">assembly</text>
<text x="18.5" y="264.2">* Hardware not shown</text>
<text x="18.5" y="268.1">* Only different parts are marked</text>
<text x="18.5" y="271.9">* 2 right caster wheel assemblies per</text>
<text x="18.5" y="275.7">robot is required, list on the right is BOM</text>
<text x="18.5" y="279.5">per assembly</text>
</g>
</svg>
